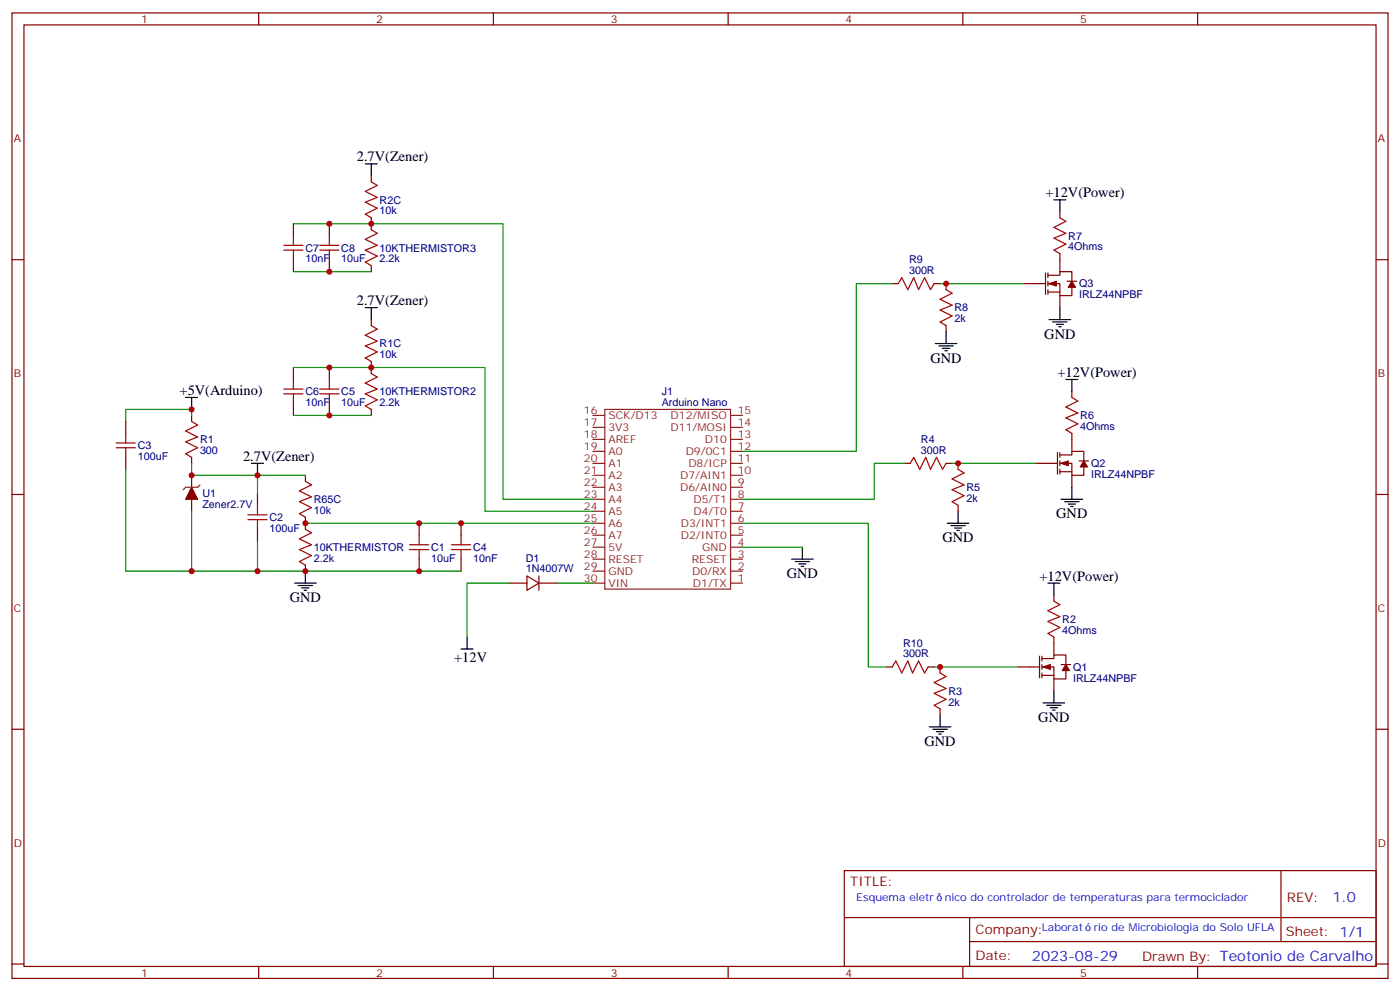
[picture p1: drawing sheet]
<svg xmlns="http://www.w3.org/2000/svg" width="412mm" height="292mm" viewBox="0 0 412 292" stroke-linecap="round" stroke-linejoin="round" font-family="sans-serif">
<g fill="none" stroke="#870000" stroke-width=".35">
<path d="M3.5 3.8h405.4v284.3h-405.4zM7.1 7.3h398.2v277.3h-398.2zM76.2 3.8v3.5M145.3 3.8v3.5M214.5 3.8v3.5M283.6 3.8v3.5M352.8 3.8v3.5M109.4 51.8v1.8M3.5 76.5h3.6M86.4 65.9v3.5M86.4 76.5v3.5M97 65.9v3.5"/>
<path d="M97 76.5v3.5M109.4 64.1v3.6M109.4 78.2v1.8M312.2 62.4v1.7M312.2 74.7v5.3M405.3 76.5h3.6M109.4 94.1v1.8M262.8 83.5h1.8M275.2 83.5h1.7M278.7 83.5v1.8M278.7 95.9v1.7M301.6 83.5h6.4"/>
<path d="M308 80.4v6.3M308.7 81.1h3.5v-1.1h3.5v2.8M308.7 83.5h3.5v3.6h3.5v-2.5M308.7 86h3.5M308.7 80.4v1.4M308.7 82.8v1.4M308.7 85.3v1.4M312.2 87.1v3.5M314.3 82.8h2.8M86.4 108.2v3.6M86.4 118.8v3.5M97 108.2v3.6"/>
<path d="M97 118.8v3.5M109.4 106.5v3.5M315.7 115.3v1.8M37 124.1v3.5M37 134.7v3.5M56.4 122.3v1.8M56.4 134.7v1.8M56.4 140v3.5M90 140v1.7M109.4 120.6v1.7M266.3 136.5h1.8M278.7 136.5h1.8"/>
<path d="M282.2 136.5v1.7M305.2 136.5h6.3M311.5 133.3v6.3M312.2 134h3.5v-1.1h3.6v2.8M312.2 136.5h3.5v3.5h3.6v-2.5M312.2 138.9h3.5M312.2 133.3v1.4M312.2 135.7v1.5M312.2 138.2v1.4M315.7 127.6v5.3M315.7 140v3.5M317.9 135.7h2.8"/>
<path d="M3.5 145.6h3.6M56.4 147v3.6M75.8 145.3v3.5M75.8 155.9v3.5M90 152.3v3.6M123.5 154.1v3.5M135.8 154.1v3.5M282.2 148.8v1.8M405.3 145.6h3.6M90 166.4v1.8M123.5 164.7v3.5M135.8 164.7v3.5"/>
<path d="M149.9 171.7h5.3M155.2 169.6l3.5 2.1-3.5 2.1zM158.7 171.7h5.3M158.7 169.6v4.2M310.4 175.3v1.7M261.1 196.4h1.7M273.4 196.4h1.8M276.9 196.4v1.8M299.9 196.4h6.3M306.2 193.3v6.3M306.9 194h3.5v-1.1h3.6v2.8M306.9 196.4h3.5v3.6h3.6v-2.5"/>
<path d="M306.9 198.9h3.5M306.9 193.3v1.4M306.9 195.7v1.4M306.9 198.2v1.4M310.4 187.6v5.3M310.4 200v3.5M312.6 195.7h2.8M3.5 214.8h3.6M276.9 208.8v1.7M405.3 214.8h3.6M248.7 256.4h156.6v28.2h-156.6zM377.3 256.4v20.9"/>
<path d="M248.7 270.2h156.5M285.6 277.3h119.6M285.6 270.2v14.2M3.5 283.9h3.6M76.2 284.6v3.5M145.3 284.6v3.5M214.5 284.6v3.5M283.6 284.6v3.5M352.8 284.6v3.5M405.3 283.9h3.6"/>
</g>
<g fill="none" stroke="#8c2424" stroke-width=".35">
<path d="M174.6 140h3.6M174.6 136.5h3.6M174.6 132.9h3.6M174.6 129.4h3.6M174.6 125.9h3.6M174.6 122.3h3.6M178.2 120.6h37v52.9h-37zM215.2 140h3.5M215.2 136.5h3.5M215.2 132.9h3.5M215.2 129.4h3.5M215.2 125.9h3.5"/>
<path d="M215.2 122.3h3.5M58.9 142.8l-.7 .7h-3.5l-.7 .7M174.6 157.6h3.6M174.6 154.1h3.6M174.6 150.6h3.6M174.6 147h3.6M174.6 143.5h3.6M215.2 157.6h3.5M215.2 154.1h3.5M215.2 150.6h3.5M215.2 147h3.5M215.2 143.5h3.5"/>
<path d="M174.6 171.7h3.6M174.6 168.2h3.6M174.6 164.7h3.6M174.6 161.1h3.6M215.2 171.7h3.5M215.2 168.2h3.5M215.2 164.7h3.5M215.2 161.1h3.5"/>
</g>
<g fill="none" stroke="#a10000" stroke-width=".35">
<path d="M109.4 53.6l1.7 1-3.5 1.8 3.5 1.7-3.5 1.4 3.5 1.8-3.5 1.8 1.8 1M83.6 72.2h5.7M83.6 73.7h5.7M86.4 69.4v2.8M86.4 73.7v2.8M94.2 72.2h5.6M94.2 73.7h5.6M97 69.4v2.8M97 73.7v2.8M109.4 67.7l1.7 1-3.5 1.8 3.5 1.7-3.5 1.5 3.5 1.7-3.5 1.8 1.8 1M312.2 64.1l1.8 1.1-3.6 1.8 3.6 1.7-3.6 1.4 3.6 1.8-3.6 1.8 1.8 1M109.4 95.9l1.7 1-3.5 1.8 3.5 1.8-3.5 1.4 3.5 1.7-3.5 1.8 1.8 1.1"/>
<path d="M264.6 83.5l1-1.7 1.8 3.5 1.8-3.5 1.4 3.5 1.7-3.5 1.8 3.5 1.1-1.8M278.7 85.3l1.8 1.1-3.6 1.7 3.6 1.8-3.6 1.4 3.6 1.8-3.6 1.7 1.8 1.1M83.6 114.6h5.7M83.6 116h5.7M86.4 111.8v2.8M86.4 116v2.8M94.2 114.6h5.6M94.2 116h5.6M97 111.8v2.8M97 116v2.8M109.4 110l1.7 1.1-3.5 1.7 3.5 1.8-3.5 1.4 3.5 1.8-3.5 1.7 1.8 1.1M315.7 117.1l1.8 1-3.5 1.8 3.5 1.7-3.5 1.4 3.5 1.8-3.5 1.8 1.7 1"/>
<path d="M34.2 130.5h5.7M34.2 131.9h5.7M37 127.6v2.9M37 131.9v2.8M56.4 124.1l1.8 1.1-3.5 1.7 3.5 1.8-3.5 1.4 3.5 1.8-3.5 1.7 1.7 1.1M268.1 136.5l1.1-1.8 1.7 3.5 1.8-3.5 1.4 3.5 1.8-3.5 1.7 3.5 1.1-1.7M282.2 138.2l1.8 1.1-3.5 1.7 3.5 1.8-3.5 1.4 3.5 1.8-3.5 1.7 1.7 1.1M73 151.6h5.7M73 153h5.7M75.8 148.8v2.8M75.8 153v2.9M90 141.7l1.7 1.1-3.5 1.8 3.5 1.7-3.5 1.4 3.5 1.8-3.5 1.8 1.8 1"/>
<path d="M90 155.9l1.7 1-3.5 1.8 3.5 1.7-3.5 1.5 3.5 1.7-3.5 1.8 1.8 1M123.5 157.6v2.8M135.8 157.6v2.8M120.6 160.4h5.7M120.6 161.9h5.7M123.5 161.9v2.8M133 160.4h5.6M133 161.9h5.6M135.8 161.9v2.8M310.4 177l1.8 1.1-3.5 1.7 3.5 1.8-3.5 1.4 3.5 1.8-3.5 1.7 1.7 1.1M262.8 196.4l1.1-1.7 1.7 3.5 1.8-3.5 1.4 3.5 1.8-3.5 1.7 3.5 1.1-1.8M276.9 198.2l1.8 1-3.5 1.8 3.5 1.8-3.5 1.4 3.5 1.8-3.5 1.7 1.7 1.1"/>
</g>
<g fill="none" stroke="#000" stroke-width=".35">
<path d="M107.6 48.3h3.5M109.4 48.3v3.5M310.4 58.8h3.6M312.2 58.8v3.6M107.6 90.6h3.5M109.4 90.6v3.5M278.7 97.6v3.6M309 94.1h6.4M310.1 94.8h4.2M311.1 95.5h2.2M311.9 96.2h.7M312.2 90.6v3.5"/>
<path d="M54.7 117.1h3.5M56.4 117.1v3.5M275.5 101.2h6.4M276.6 101.9h4.2M277.6 102.6h2.2M278.3 103.3h.7M314 111.8h3.5M315.7 111.8v3.5M74.1 136.5h3.5M75.8 136.5v3.5M279 154.1h6.4M280.1 154.8h4.2"/>
<path d="M281.2 155.5h2.1M281.9 156.2h.7M282.2 150.6v3.5M312.6 147h6.3M313.6 147.7h4.3M314.7 148.4h2.1M315.4 149.2h.7M315.7 143.5v3.5M86.8 171.7h6.3M87.8 172.4h4.3M88.9 173.1h2.1M89.6 173.8h.7"/>
<path d="M90 168.2v3.5M233.2 164.7h6.3M234.2 165.4h4.3M235.3 166.1h2.1M236 166.8h.7M236.4 161.1v3.6M308.7 171.7h3.5M310.4 171.7v3.6M135.8 191.1h3.5M137.6 187.6v3.5M273.8 214.1h6.3M274.8 214.8h4.2"/>
<path d="M275.9 215.5h2.1M276.6 216.2h.7M276.9 210.5v3.6M307.3 207h6.3M308.3 207.7h4.3M309.4 208.4h2.1M310.1 209.1h.7M310.4 203.5v3.5"/>
</g>
<g fill="none" stroke="#008700" stroke-width=".35">
<path d="M86.4 65.9h61.8v81.1h26.4M86.4 80h23M262.8 83.5h-10.6v49.4h-33.5M276.9 83.5h24.7M86.4 108.2h56.5v42.4h31.7M37 138.2v30h19.4M56.4 136.5v3.5h33.6M56.4 122.3v-1.7h-19.4v3.5M75.8 140v5.3M86.4 122.3h23M266.3 136.5h-8.8v10.5h-38.8M280.5 136.5h24.7"/>
<path d="M56.4 150.6v17.6h79.4M75.8 159.4v8.8M90 154.1h84.6M218.7 154.1h37.1v42.3h5.3M149.9 171.7h-12.3v15.9M164 171.7h10.6M218.7 161.1h17.7M275.2 196.4h24.7"/>
</g>
<g fill="#870000" stroke="#870000" stroke-width=".35">
<path d="M56.4 143.5l1.8 3.5h-3.5z"/>
<path d="M312.6 136.5l2.1-.8v1.5z"/>
<path d="M319.3 135.7l1 1.8h-2.1z"/>
<path d="M309 83.5l2.1-.7v1.4z"/>
<path d="M315.7 82.8l1.1 1.8h-2.1z"/>
<path d="M307.3 196.4l2.1-.7v1.4z"/>
<path d="M314 195.7l1 1.8h-2.1z"/>
</g>
<g fill="#c00">
<circle cx="90" cy="154.1" r=".88"/>
<circle cx="90" cy="168.2" r=".88"/>
<circle cx="75.8" cy="168.2" r=".88"/>
<circle cx="56.4" cy="120.6" r=".88"/>
<circle cx="56.4" cy="168.2" r=".88"/>
<circle cx="123.5" cy="154.1" r=".88"/>
<circle cx="135.8" cy="154.1" r=".88"/>
<circle cx="123.5" cy="168.2" r=".88"/>
<circle cx="97" cy="108.2" r=".88"/>
<circle cx="97" cy="122.3" r=".88"/>
<circle cx="109.4" cy="108.2" r=".88"/>
<circle cx="56.4" cy="140" r=".88"/>
<circle cx="75.8" cy="140" r=".88"/>
<circle cx="109.4" cy="65.9" r=".88"/>
<circle cx="97" cy="80" r=".88"/>
<circle cx="97" cy="65.9" r=".88"/>
<circle cx="282.2" cy="136.5" r=".88"/>
<circle cx="278.7" cy="83.5" r=".88"/>
<circle cx="276.9" cy="196.4" r=".88"/>
</g>
<g font-size="4.2">
<text x="105.1" y="47.6">2.7V(Zener)</text>
<text x="308" y="58.1">+12V(Power)</text>
<text x="105.1" y="89.9">2.7V(Zener)</text>
<text x="307.6" y="99.8">GND</text>
<text x="274.1" y="106.8">GND</text>
<text x="311.5" y="111.1">+12V(Power)</text>
<text x="52.9" y="116.3">+5V(Arduino)</text>
<text x="71.6" y="135.7">2.7V(Zener)</text>
<text x="311.1" y="152.7">GND</text>
<text x="277.6" y="159.7">GND</text>
<text x="231.8" y="170.3">GND</text>
<text x="306.2" y="171">+12V(Power)</text>
<text x="85.4" y="177.4">GND</text>
<text x="133.8" y="195.1">+12V</text>
<text x="305.9" y="212.7">GND</text>
<text x="272.3" y="219.7">GND</text>
</g>
<g font-size="4.2" fill="#00f">
<text x="392.5" y="265.7">1.0</text>
<text x="304" y="283">2023-08-29</text>
</g>
<g font-size="3.9" fill="#800">
<text x="250.5" y="261">TITLE:</text>
<text x="379.1" y="265.7">REV:</text>
<text x="287.4" y="275.2">Company:</text>
<text x="378.7" y="275.8">Sheet: 1/1</text>
<text x="287.4" y="282.9">Date:</text>
<text x="336.4" y="282.9">Drawn By: Teotonio de Carvalho</text>
</g>
<g font-size="3.2" fill="#800">
<text x="41.6" y="6.8">1</text>
<text x="110.8" y="6.8">2</text>
<text x="179.9" y="6.8">3</text>
<text x="249.1" y="6.8">4</text>
<text x="318.2" y="6.8">5</text>
<text x="4.1" y="41.9">A</text>
<text x="405.9" y="41.9">A</text>
<text x="4.1" y="111.1">B</text>
<text x="405.9" y="111.1">B</text>
<text x="4.1" y="180.2">C</text>
<text x="405.9" y="180.2">C</text>
<text x="4.1" y="249.3">D</text>
<text x="405.9" y="249.3">D</text>
<text x="41.6" y="287.6">1</text>
<text x="110.8" y="287.6">2</text>
<text x="179.9" y="287.6">3</text>
<text x="249.1" y="287.6">4</text>
<text x="318.2" y="287.6">5</text>
</g>
<g font-size="3.2" fill="#000080">
<text x="111.8" y="60">R2C</text>
<text x="111.8" y="63.1">10k</text>
<text x="314.7" y="70.5">R7</text>
<text x="90" y="77.2">10nF</text>
<text x="90" y="74.1">C7</text>
<text x="100.5" y="77.2">10uF</text>
<text x="100.5" y="74.1">C8</text>
<text x="111.8" y="77.2">2.2k</text>
<text x="111.8" y="74.1">10KTHERMISTOR3</text>
<text x="267.8" y="77.5">R9</text>
<text x="314.7" y="73.7">4Ohms</text>
<text x="267.8" y="80.7">300R</text>
<text x="317.9" y="87.8">IRLZ44NPBF</text>
<text x="317.9" y="84.7">Q3</text>
<text x="281.2" y="94.9">2k</text>
<text x="281.2" y="91.7">R8</text>
<text x="111.8" y="105.5">10k</text>
<text x="111.8" y="102.3">R1C</text>
<text x="90" y="119.6">10nF</text>
<text x="90" y="116.4">C6</text>
<text x="100.5" y="119.6">10uF</text>
<text x="100.5" y="116.4">C5</text>
<text x="111.8" y="119.6">2.2k</text>
<text x="111.8" y="116.4">10KTHERMISTOR2</text>
<text x="194.9" y="119.5">Arduino Nano</text>
<text x="194.9" y="116.3">J1</text>
<text x="318.2" y="123.5">R6</text>
<text x="58.9" y="130.5">R1</text>
<text x="271.3" y="130.5">R4</text>
<text x="318.2" y="126.6">4Ohms</text>
<text x="40.6" y="135.5">100uF</text>
<text x="40.6" y="132.3">C3</text>
<text x="58.9" y="133.7">300</text>
<text x="271.3" y="133.6">300R</text>
<text x="321.4" y="137.6">Q2</text>
<text x="321.4" y="140.7">IRLZ44NPBF</text>
<text x="59.6" y="149.6">Zener2.7V</text>
<text x="59.6" y="146.4">U1</text>
<text x="92.4" y="148.2">R65C</text>
<text x="284.7" y="147.8">2k</text>
<text x="284.7" y="144.6">R5</text>
<text x="79.4" y="153.4">C2</text>
<text x="92.4" y="151.3">10k</text>
<text x="79.4" y="156.6">100uF</text>
<text x="92.4" y="165.4">2.2k</text>
<text x="92.4" y="162.3">10KTHERMISTOR</text>
<text x="127" y="165.4">10uF</text>
<text x="127" y="162.3">C1</text>
<text x="139.3" y="165.4">10nF</text>
<text x="139.3" y="162.3">C4</text>
<text x="154.9" y="165.4">D1</text>
<text x="154.9" y="168.6">1N4007W</text>
<text x="312.9" y="183.4">R2</text>
<text x="266" y="190.4">R10</text>
<text x="312.9" y="186.6">4Ohms</text>
<text x="266" y="193.6">300R</text>
<text x="316.1" y="197.5">Q1</text>
<text x="316.1" y="200.7">IRLZ44NPBF</text>
<text x="279.4" y="207.8">2k</text>
<text x="279.4" y="204.6">R3</text>
</g>
<g font-size="3.2" fill="#8d2323">
<text x="172" y="122">16</text>
<text x="172" y="125.5">17</text>
<text x="179.2" y="123.4">SCK/D13</text>
<text x="197.5" y="123.4">D12/MISO</text>
<text x="217.3" y="125.5">14</text>
<text x="217.3" y="122">15</text>
<text x="172" y="129">18</text>
<text x="179.2" y="126.9">3V3</text>
<text x="179.2" y="130.5">AREF</text>
<text x="197.5" y="126.9">D11/MOSI</text>
<text x="207.7" y="130.5">D10</text>
<text x="217.3" y="129">13</text>
<text x="172" y="136.1">20</text>
<text x="172" y="132.6">19</text>
<text x="179.2" y="137.5">A1</text>
<text x="179.2" y="134">A0</text>
<text x="202" y="134">D9/0C1</text>
<text x="202.8" y="137.5">D8/ICP</text>
<text x="217.3" y="136.1">11</text>
<text x="217.3" y="132.6">12</text>
<text x="172" y="139.6">21</text>
<text x="172" y="143.2">22</text>
<text x="179.2" y="141">A2</text>
<text x="200.3" y="141">D7/AIN1</text>
<text x="217.3" y="143.2">9</text>
<text x="217.3" y="139.6">10</text>
<text x="172" y="146.7">23</text>
<text x="179.2" y="144.6">A3</text>
<text x="179.2" y="148.1">A4</text>
<text x="200.3" y="144.6">D6/AIN0</text>
<text x="204.3" y="148.1">D5/T1</text>
<text x="217.3" y="146.7">8</text>
<text x="172" y="150.2">24</text>
<text x="172" y="153.7">25</text>
<text x="179.2" y="151.6">A5</text>
<text x="179.2" y="155.2">A6</text>
<text x="200.6" y="155.2">D3/INT1</text>
<text x="204.3" y="151.6">D4/T0</text>
<text x="217.3" y="153.7">6</text>
<text x="217.3" y="150.2">7</text>
<text x="172" y="157.3">26</text>
<text x="172" y="160.8">27</text>
<text x="179.2" y="158.7">A7</text>
<text x="200.6" y="158.7">D2/INT0</text>
<text x="217.3" y="160.8">4</text>
<text x="217.3" y="157.3">5</text>
<text x="172" y="164.3">28</text>
<text x="172" y="167.9">29</text>
<text x="179.2" y="162.2">5V</text>
<text x="179.2" y="165.7">RESET</text>
<text x="203.8" y="165.7">RESET</text>
<text x="206.9" y="162.2">GND</text>
<text x="217.3" y="167.9">2</text>
<text x="217.3" y="164.3">3</text>
<text x="172" y="171.4">30</text>
<text x="179.2" y="172.8">VIN</text>
<text x="179.2" y="169.3">GND</text>
<text x="203.9" y="169.3">D0/RX</text>
<text x="204.1" y="172.8">D1/TX</text>
<text x="217.3" y="171.4">1</text>
</g>
<g font-size="3.2" fill="#00f">
<text x="252.2" y="265.2">Esquema eletr</text>
<text x="278.3" y="265.2">nico do controlador de temperaturas para termociclador</text>
<text x="306.9" y="274">Laborat</text>
<text x="322.2" y="274">rio de Microbiologia do Solo UFLA</text>
</g>
</svg>
